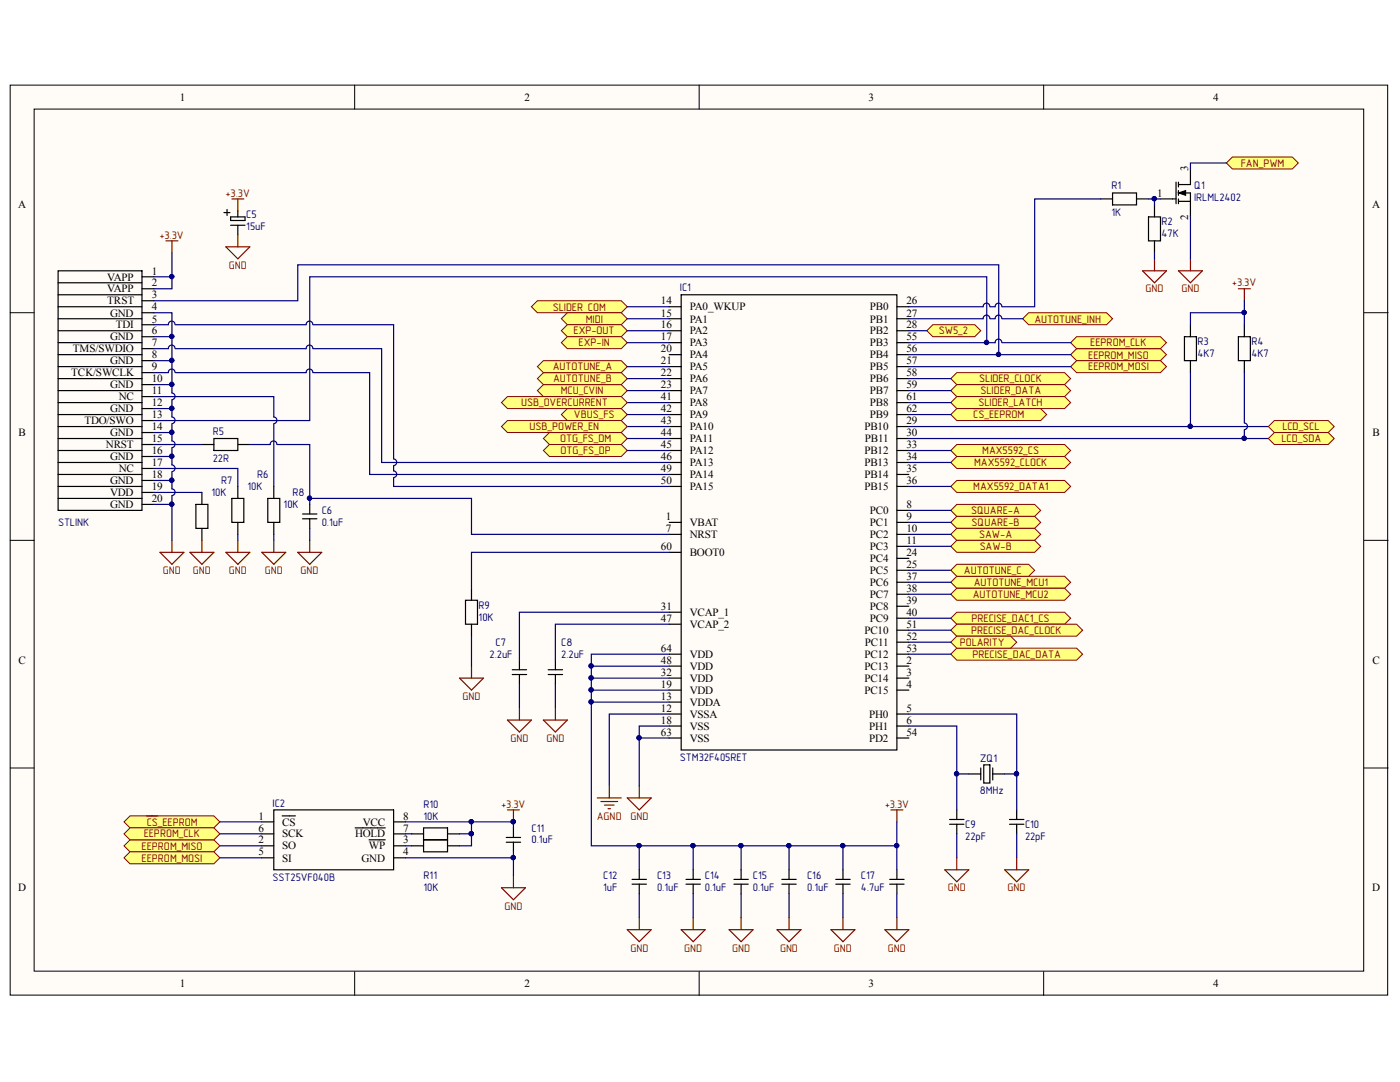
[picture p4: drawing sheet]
<svg xmlns="http://www.w3.org/2000/svg" width="279mm" height="216mm" viewBox="0 0 279 216" stroke-linecap="round" stroke-linejoin="round" font-family="sans-serif">
<g fill="#fffcf8" stroke="#000" stroke-width=".2">
<path d="M2 17h274.9v181.6h-274.9z"/>
<path d="M6.8 21.8h265.4v172h-265.4z"/>
</g>
<path d="M70.8 17v4.8M139.5 17v4.8M208.3 17v4.8M2 62.4h4.8M272.3 62.4h4.7M2 107.8h4.8M272.3 107.8h4.7M2 153.2h4.8M272.3 153.2h4.7M70.8 193.9v4.8M139.5 193.9v4.8M208.3 193.9v4.8" fill="none" stroke="#000" stroke-width=".2"/>
<g fill="none" stroke="#000" stroke-width=".24">
<path d="M135.9 58.8h43.1v90.9h-43.1zM133.6 61.2h2.3M133.6 63.6h2.3M133.6 66h2.3M133.6 68.4h2.3M133.6 70.8h2.3M133.6 73.2h2.3M133.6 75.6h2.3M133.6 77.9h2.3M179 61.2h2.4M179 63.6h2.4M179 66h2.4"/>
<path d="M179 68.4h2.4M179 70.8h2.4M179 73.2h2.4M179 75.6h2.4M179 77.9h2.4M133.6 85.1h2.3M133.6 87.5h2.3M133.6 89.9h2.3M133.6 92.3h2.3M133.6 94.7h2.3M133.6 97.1h2.3M133.6 80.3h2.3"/>
<path d="M133.6 82.7h2.3M179 85.1h2.4M179 87.5h2.4M179 89.9h2.4M179 92.3h2.4M179 94.7h2.4M179 97.1h2.4M179 80.3h2.4M179 82.7h2.4M92.9 119.8h2.4v4.8h-2.4zM94.1 117.4v2.4M133.6 104.2h2.3"/>
<path d="M133.6 106.6h2.3M133.6 110.2h2.3M179 104.2h2.4M179 106.6h2.4M179 101.8h2.4M179 109h2.4M179 111.4h2.4M179 113.8h2.4M179 116.2h2.4M179 118.6h2.4M94.1 124.6v2.3M102.2 134.6h2.9"/>
<path d="M102.2 133.6h2.9M103.7 131.7v1.9M103.7 134.6v1.9M109.4 134.6h2.9M109.4 133.6h2.9M110.8 131.7v1.9M110.8 134.6v1.9M133.6 132.9h2.3M133.6 135.3h2.3M133.6 137.7h2.3M133.6 122.2h2.3M133.6 124.6h2.3"/>
<path d="M133.6 130.5h2.3M179 132.9h2.4M179 135.3h2.4M179 137.7h2.4M179 121h2.4M179 123.4h2.4M179 125.7h2.4M179 128.1h2.4M179 130.5h2.4M133.6 142.5h2.3M133.6 144.9h2.3M133.6 140.1h2.3"/>
<path d="M133.6 147.3h2.3M179 142.5h2.4M179 144.9h2.4M179 147.3h2.4M193.3 154.4h2.4M195.7 153.2v2.4M196.3 152.6h1.2v3.7h-1.2zM198.1 154.4h2.4M198.1 153.2v2.4M126.1 176.4h2.9M126.1 175.5h2.9M127.6 173.6v1.9"/>
<path d="M127.6 176.4v1.9M136.9 176.4h2.9M136.9 175.5h2.9M138.3 173.6v1.9M138.3 176.4v1.9M146.5 176.4h2.8M146.5 175.5h2.8M147.9 173.6v1.9M147.9 176.4v1.9M156 176.4h2.9M156 175.5h2.9M157.5 173.6v1.9"/>
<path d="M157.5 176.4v1.9M166.8 176.4h2.9M166.8 175.5h2.9M168.2 173.6v1.9M168.2 176.4v1.9M177.6 176.4h2.8M177.6 175.5h2.8M179 173.6v1.9M179 176.4v1.9M189.5 164.5h2.9M189.5 163.5h2.9M190.9 161.6v1.9"/>
<path d="M190.9 164.5v1.9M201.5 164.5h2.8M201.5 163.5h2.8M202.9 161.6v1.9M202.9 164.5v1.9"/>
</g>
<g fill="none" stroke="#800000" stroke-width=".24">
<path d="M91.7 135.3h4.8l-2.4 2.4zM94.1 132.9v2.4M101.3 143.7h4.8l-2.4 2.4zM103.7 141.3v2.4M108.4 143.7h4.8l-2.4 2.4zM110.8 141.3v2.4M125.2 159.2h4.8l-2.4 2.4zM127.6 156.8v2.4M177.8 161.6h2.4M179 161.6v2.4M188.6 173.6h4.7l-2.4 2.3zM190.9 171.2v2.4"/>
<path d="M200.5 173.6h4.8l-2.4 2.3zM202.9 171.2v2.4M135.9 185.5h4.8l-2.4 2.4zM138.3 183.1v2.4M145.5 185.5h4.8l-2.4 2.4zM147.9 183.1v2.4M155.1 185.5h4.8l-2.4 2.4zM157.5 183.1v2.4M165.8 185.5h4.8l-2.4 2.4zM168.2 183.1v2.4M176.6 185.5h4.8l-2.4 2.4zM179 183.1v2.4"/>
</g>
<g fill="#ffff80" stroke="#800000" stroke-width=".2">
<path d="M189.8 75.6l1.1-1.2h21.6l1.2 1.2-1.2 1.1h-21.6z" fill-rule="evenodd"/>
<path d="M189.8 77.9l1.1-1.2h21.6l1.2 1.2-1.2 1.2h-21.6z" fill-rule="evenodd"/>
<path d="M189.8 80.3l1.1-1.2h21.6l1.2 1.2-1.2 1.2h-21.6z" fill-rule="evenodd"/>
<path d="M189.8 123.4l1.1-1.2h21.6l1.2 1.2-1.2 1.2h-21.6z" fill-rule="evenodd"/>
<path d="M189.8 130.5l1.1-1.2h24l1.2 1.2-1.2 1.2h-24z" fill-rule="evenodd"/>
<path d="M189.8 125.7l1.1-1.1h24l1.2 1.1-1.2 1.2h-24z" fill-rule="evenodd"/>
<path d="M189.8 89.9l1.1-1.2h21.6l1.2 1.2-1.2 1.2h-21.6z" fill-rule="evenodd"/>
<path d="M189.8 97.1l1.1-1.2h21.6l1.2 1.2-1.2 1.2h-21.6z" fill-rule="evenodd"/>
<path d="M189.8 92.3l1.1-1.2h21.6l1.2 1.2-1.2 1.2h-21.6z" fill-rule="evenodd"/>
<path d="M189.8 101.8l1.1-1.1h15.6l1.2 1.1-1.2 1.2h-15.6z" fill-rule="evenodd"/>
<path d="M189.8 104.2l1.1-1.2h15.6l1.2 1.2-1.2 1.2h-15.6z" fill-rule="evenodd"/>
<path d="M189.8 106.6l1.1-1.2h15.6l1.2 1.2-1.2 1.2h-15.6z" fill-rule="evenodd"/>
<path d="M189.8 109l1.1-1.2h15.6l1.2 1.2-1.2 1.2h-15.6z" fill-rule="evenodd"/>
<path d="M106.1 61.2l1.1-1.2h16.8l1.2 1.2-1.2 1.2h-16.8z" fill-rule="evenodd"/>
</g>
<g fill="none" stroke="#000" stroke-width=".24">
<path d="M52.2 164h2.4M52.2 168.8h2.4M52.2 171.2h2.4M52.2 166.4h2.4M54.6 161.6h24v12h-24zM56.3 162.8h2.6M70.9 165.2h6M73.7 167.6h3.2M78.6 164h2.3M78.6 168.8h2.3M78.6 171.2h2.3M78.6 166.4h2.3"/>
<path d="M82.1 168.8h2.4M82.1 166.4h2.4M84.5 165.2h4.8v2.4h-4.8zM84.5 167.6h4.8v2.4h-4.8zM89.3 168.8h2.4M89.3 166.4h2.4M101 168.1h2.9M101 167.1h2.9M102.5 165.2v1.9M102.5 168.1v1.9"/>
</g>
<path d="M101.3 161.6h2.4M102.5 161.6v2.4" fill="none" stroke="#800000" stroke-width=".24"/>
<circle cx="102.4" cy="163.9" r=".43" fill="#000080" stroke="#000080" stroke-width=".2"/>
<path d="M24.7 164l1.2-1.2h16.8l1.2 1.2-1.2 1.2h-16.8z" fill-rule="evenodd" fill="#ffff80" stroke="#800000" stroke-width=".2"/>
<path d="M29.2 162.8h2.3M100.1 177.1h4.8l-2.4 2.4zM102.5 174.8v2.3" fill="none" stroke="#800000" stroke-width=".24"/>
<g fill="#ffff80" stroke="#800000" stroke-width=".2">
<path d="M24.7 168.8l1.2-1.2h16.8l1.2 1.2-1.2 1.2h-16.8z" fill-rule="evenodd"/>
<path d="M24.7 171.2l1.2-1.2h16.8l1.2 1.2-1.2 1.2h-16.8z" fill-rule="evenodd"/>
<path d="M24.7 166.4l1.2-1.2h16.8l1.2 1.2-1.2 1.2h-16.8z" fill-rule="evenodd"/>
<path d="M213.7 70.8l1.2-1.2h16.7l1.2 1.2-1.2 1.2h-16.7z" fill-rule="evenodd"/>
<path d="M213.7 73.2l1.2-1.2h16.7l1.2 1.2-1.2 1.2h-16.7z" fill-rule="evenodd"/>
<path d="M213.7 68.4l1.2-1.2h16.7l1.2 1.2-1.2 1.2h-16.7z" fill-rule="evenodd"/>
<path d="M189.8 82.7l1.1-1.2h16.8l1.2 1.2-1.2 1.2h-16.8z" fill-rule="evenodd"/>
</g>
<path d="M194.2 81.5h2.3" fill="none" stroke="#800000" stroke-width=".24"/>
<g fill="#ffff80" stroke="#800000" stroke-width=".2">
<path d="M112 63.6l1.2-1.2h10.8l1.2 1.2-1.2 1.2h-10.8z" fill-rule="evenodd"/>
<path d="M112 82.7l1.2-1.2h10.8l1.2 1.2-1.2 1.2h-10.8z" fill-rule="evenodd"/>
<path d="M108.4 87.5l1.2-1.2h14.4l1.2 1.2-1.2 1.2h-14.4z" fill-rule="evenodd"/>
<path d="M108.4 89.9l1.2-1.2h14.4l1.2 1.2-1.2 1.2h-14.4z" fill-rule="evenodd"/>
</g>
<g fill="none" stroke="#000" stroke-width=".24">
<path d="M11.6 54h16.7v47.8h-16.7zM11.6 56.4h16.7M11.6 58.8h16.7M28.3 55.2h2.4M28.3 57.6h2.4M11.6 61.2h16.7M11.6 63.6h16.7M11.6 66h16.7M11.6 68.4h16.7M11.6 70.8h16.7M11.6 73.2h16.7M11.6 75.6h16.7"/>
<path d="M11.6 77.9h16.7M28.3 60h2.4M28.3 62.4h2.4M28.3 64.8h2.4M28.3 67.2h2.4M28.3 69.6h2.4M28.3 72h2.4M28.3 74.4h2.4M28.3 76.7h2.4M28.3 79.1h2.4M11.6 80.3h16.7M11.6 82.7h16.7"/>
<path d="M11.6 85.1h16.7M11.6 87.5h16.7M11.6 89.9h16.7M11.6 92.3h16.7M11.6 94.7h16.7M11.6 97.1h16.7M11.6 99.5h16.7M28.3 81.5h2.4M28.3 83.9h2.4M28.3 86.3h2.4M28.3 88.7h2.4M28.3 91.1h2.4"/>
<path d="M28.3 93.5h2.4M28.3 95.9h2.4M28.3 98.3h2.4M40.3 88.7h2.4M40.3 98.3v2.4M42.7 87.5h4.8v2.4h-4.8zM46.3 99.5h2.4v4.7h-2.4zM47.5 88.7h2.4M47.5 97.1v2.4M53.4 99.5h2.4v4.7h-2.4zM54.6 97.1v2.4M28.3 100.7h2.4"/>
<path d="M39.1 100.7h2.4v4.7h-2.4zM40.3 105.4v2.4M47.5 104.2v2.4M54.6 104.2v2.4M60.4 103.5h2.8M60.4 102.6h2.8M61.8 100.7v1.9M61.8 103.5v1.9"/>
</g>
<path d="M33.1 48.1h2.4M34.3 48.1v2.4M31.9 110.2h4.8l-2.4 2.4zM34.3 107.8v2.4M37.9 110.2h4.8l-2.4 2.4zM40.3 107.8v2.4M45.1 110.2h4.8l-2.4 2.4zM47.5 107.8v2.4M52.2 110.2h4.8l-2.4 2.4zM54.6 107.8v2.4M59.4 110.2h4.8l-2.4 2.4zM61.8 107.8v2.4" fill="none" stroke="#800000" stroke-width=".24"/>
<g fill="#ffff80" stroke="#800000" stroke-width=".2">
<path d="M112 66l1.2-1.2h10.8l1.2 1.2-1.2 1.2h-10.8z" fill-rule="evenodd"/>
<path d="M112 68.4l1.2-1.2h10.8l1.2 1.2-1.2 1.2h-10.8z" fill-rule="evenodd"/>
</g>
<path d="M46.3 39.7h2.4M47.5 39.7v2.4M45.1 49.3h4.8l-2.4 2.3zM47.5 46.9v2.4M247.1 57.6h2.4M248.3 57.6v2.4" fill="none" stroke="#800000" stroke-width=".24"/>
<path d="M44.7 42.4h1.2M45.3 41.8v1.2M46 45h2.9M46 43.3h2.9v.7h-2.9zM47.5 42.1v1.2M47.5 45v1.9M236.4 67.2h2.4v4.8h-2.4zM237.6 64.8v2.4M237.6 72v2.4M247.1 67.2h2.4v4.8h-2.4zM248.3 64.8v2.4M248.3 72v2.4" fill="none" stroke="#000" stroke-width=".24"/>
<g fill="#ffff80" stroke="#800000" stroke-width=".2">
<path d="M185 66l1.2-1.2h8.3l1.2 1.2-1.2 1.2h-8.3z" fill-rule="evenodd"/>
<path d="M107.2 77.9l1.2-1.2h15.6l1.2 1.2-1.2 1.2h-15.6z" fill-rule="evenodd"/>
<path d="M189.8 116.2l1.1-1.2h21.6l1.2 1.2-1.2 1.2h-21.6z" fill-rule="evenodd"/>
<path d="M189.8 118.6l1.1-1.2h21.6l1.2 1.2-1.2 1.2h-21.6z" fill-rule="evenodd"/>
</g>
<g fill="none" stroke="#000080" stroke-width=".24">
<path d="M30.7 55.2h3.6M34.3 50.5v7.1h-3.6M30.7 79.1h23.9v4.1a.67 .67 0 0 1 .7 .7 .67 .67 0 0 1-.7 .6M30.7 60h28.7v-7.2h139.9v18M30.7 62.4h3.6v16a.67 .67 0 0 1 .6 .7 .67 .67 0 0 1-.6 .7M30.7 76.7h3.6M30.7 72h3.6M30.7 67.2h3.6M34.3 79.9v3.3a.67 .67 0 0 1 .6 .7 .67 .67 0 0 1-.6 .6M34.9 69.6a.67 .67 0 0 0-.6-.7 .67 .67 0 0 0-.7 .7h-2.9M34.9 74.3a.67 .67 0 0 0-.6-.7 .67 .67 0 0 0-.7 .8h-2.9M34.9 64.8a.67 .67 0 0 0-.6-.7 .67 .67 0 0 0-.7 .7h-2.9"/>
<path d="M62.4 69.6a.67 .67 0 0 0-.6-.7 .67 .67 0 0 0-.7 .7h-26.1M62.4 74.3a.67 .67 0 0 0-.6-.7 .67 .67 0 0 0-.7 .8h-26.1M62.4 64.8a.67 .67 0 0 0-.6-.7 .67 .67 0 0 0-.7 .7h-26.1M62.5 69.6h13.7v22.7h57.4M62.5 74.4h11.3v20.3h59.8M62.5 64.8h16.1v26.8a.67 .67 0 0 1 .6 .6 .67 .67 0 0 1-.7 .7M125.2 61.2h8.4M125.2 63.6h8.4M125.2 66h8.4M125.2 68.4h8.4M125.2 77.9h8.4M181.4 70.8h32.3"/>
<path d="M181.4 75.6h8.4M181.4 77.9h8.4M181.4 73.2h32.3M196.9 68.4v-13.2h-135.1v28.7h-31.1M199.9 68.4a.67 .67 0 0 0-.6-.7 .67 .67 0 0 0-.7 .7h-17.2M200 68.4h13.7M237.6 74.4v10.7M248.3 60v4.8M248.3 74.4v10a.67 .67 0 0 1 .7 .7 .67 .67 0 0 1-.7 .6M30.7 93.5h16.8v3.6M30.7 95.9h3.6M30.7 91.1h3.6"/>
<path d="M30.7 86.3h3.6M30.7 81.5h3.6M30.7 98.3h9.6M30.7 88.7h9.6M34.3 84.6v3.4a.67 .67 0 0 1 .6 .7 .67 .67 0 0 1-.6 .6M34.3 89.4v3.4a.67 .67 0 0 1 .6 .6 .67 .67 0 0 1-.6 .7M34.3 94.2v3.3a.67 .67 0 0 1 .6 .7 .67 .67 0 0 1-.6 .7M34.3 99v8.8M54.6 84.6v12.5M55.3 88.7a.67 .67 0 0 0-.7-.7 .67 .67 0 0 0-.7 .7h-4M55.4 88.7h6.4v12M61.8 99.5h32.3v7.1h39.5"/>
<path d="M78.6 93v1a.67 .67 0 0 1 .6 .6 .67 .67 0 0 1-.7 .7M78.6 95.4v1.7h55M125.2 82.7h8.4M125.2 87.5h8.4M125.2 89.9h8.4M181.4 85.1h71.7M181.4 87.5h71.7M181.4 97.1h8.4M181.4 92.3h8.4M181.4 80.3h8.4M181.4 82.7h8.4M181.4 89.9h8.4"/>
<path d="M248.3 85.8v1.7M30.7 100.7h3.6M47.5 106.6v1.2M54.6 106.6v1.2M61.8 105.4v2.4M133.6 110.2h-39.5v7.2M181.4 101.8h8.4M181.4 104.2h8.4M181.4 106.6h8.4M181.4 109h8.4M181.4 116.2h8.4M181.4 118.6h8.4"/>
<path d="M94.1 126.9v6M103.7 136.5v4.8M110.8 136.5v4.8M118 132.9h15.6M118 135.3h15.6M118 137.7h15.6M133.6 122.2h-29.9v9.5M133.6 124.6h-22.8v7.1M133.6 130.5h-15.6v38.3h61M181.4 125.7h8.4M181.4 130.5h8.4M181.4 123.4h8.4"/>
<path d="M118 140.1h15.6M127.6 147.3h6M133.6 144.9h-6v11.9M133.6 142.5h-12v14.3M181.4 142.5h21.5v11.9M181.4 144.9h9.5v16.7M190.9 154.4h2.4M200.5 154.4h2.4M202.9 154.4v7.2M43.9 166.4h8.3M43.9 168.8h8.3M43.9 164h8.3"/>
<path d="M43.9 171.2h8.3M80.9 164h21.6v1.2M80.9 166.4h1.2M80.9 168.8h1.2M91.7 166.4h2.4M94.1 166.4v2.4h-2.4M94.1 164v2.4M102.5 170v1.2h-21.6M102.5 171.2v3.6M127.6 168.8v4.8M127.6 178.3v4.8M138.3 168.8v4.8"/>
<path d="M138.3 178.3v4.8M147.9 168.8v4.8M147.9 178.3v4.8M157.5 168.8v4.8M157.5 178.3v4.8M168.2 168.8v4.8M168.2 178.3v4.8M179 164v9.6M179 178.3v4.8M190.9 166.4v4.8M202.9 166.4v4.8"/>
</g>
<g fill="#000080" stroke="#000080" stroke-width=".2">
<circle cx="202.9" cy="154.4" r=".43"/>
<circle cx="190.9" cy="154.4" r=".43"/>
<circle cx="168.2" cy="168.7" r=".43"/>
<circle cx="157.4" cy="168.7" r=".43"/>
<circle cx="138.3" cy="168.7" r=".43"/>
<circle cx="127.5" cy="147.2" r=".43"/>
<circle cx="118" cy="132.9" r=".43"/>
<circle cx="118" cy="135.3" r=".43"/>
<circle cx="118" cy="137.7" r=".43"/>
<circle cx="118" cy="140" r=".43"/>
<circle cx="178.9" cy="168.7" r=".43"/>
<circle cx="127.5" cy="168.7" r=".43"/>
<circle cx="147.9" cy="168.7" r=".43"/>
<circle cx="94" cy="163.9" r=".43"/>
<circle cx="102.4" cy="163.9" r=".43"/>
<circle cx="94" cy="166.3" r=".43"/>
<circle cx="102.4" cy="171.1" r=".43"/>
<circle cx="34.3" cy="100.6" r=".43"/>
<circle cx="34.3" cy="95.8" r=".43"/>
<circle cx="34.3" cy="91" r=".43"/>
<circle cx="34.3" cy="86.3" r=".43"/>
<circle cx="34.3" cy="81.5" r=".43"/>
<circle cx="34.3" cy="76.7" r=".43"/>
<circle cx="34.3" cy="71.9" r=".43"/>
<circle cx="34.3" cy="67.1" r=".43"/>
<circle cx="196.9" cy="68.3" r=".43"/>
<circle cx="34.3" cy="55.2" r=".43"/>
<circle cx="199.3" cy="70.7" r=".43"/>
<circle cx="61.8" cy="99.4" r=".43"/>
<circle cx="237.5" cy="85.1" r=".43"/>
<circle cx="248.3" cy="87.5" r=".43"/>
<circle cx="248.3" cy="62.4" r=".43"/>
</g>
<path d="M231.6 39.7h3.1M234.7 36.3v4.4M235.2 38.5h2.4v4.8M235.2 36.3v1M235.2 38v1M235.2 39.7v1M237.6 33.7v3.1h-2.4M235.2 40.2h2.4" fill="none" stroke="#000" stroke-width=".24"/>
<path d="M235.2 38.5l1.4-.5v1z" fill="#000"/>
<path d="M235.2 38.5l1.4-.5v1z" fill="none" stroke="#000" stroke-width=".2"/>
<path d="M244.8 32.5l1.1-1.2h12l1.2 1.2-1.2 1.2h-12z" fill-rule="evenodd" fill="#ffff80" stroke="#800000" stroke-width=".2"/>
<path d="M219.6 39.7h2.4M222 38.5h4.8v2.4h-4.8zM226.8 39.7h2.4M229.2 43.3h2.4v4.8h-2.4zM230.4 40.9v2.4M230.4 48.1v2.4" fill="none" stroke="#000" stroke-width=".24"/>
<path d="M228 54h4.8l-2.4 2.4zM230.4 51.6v2.4M235.2 54h4.8l-2.4 2.4zM237.6 51.6v2.4" fill="none" stroke="#800000" stroke-width=".24"/>
<path d="M219.6 39.7h-13.1v21.5h-6.5M229.2 39.7h2.4M230.4 39.7v1.2M244.8 32.5h-7.2v1.2M230.4 50.5v1.1M237.6 43.3v8.3M197.5 61.2a.67 .67 0 0 0-.6-.7 .67 .67 0 0 0-.7 .7h-14.8M199.9 61.2a.67 .67 0 0 0-.6-.7 .67 .67 0 0 0-.7 .7h-1" fill="none" stroke="#000080" stroke-width=".24"/>
<circle cx="230.4" cy="39.6" r=".43" fill="#000080" stroke="#000080" stroke-width=".2"/>
<g fill="#ffff80" stroke="#800000" stroke-width=".2">
<path d="M253.1 85.1l1.2-1.2h10.8l1.2 1.2-1.2 1.2h-10.8z" fill-rule="evenodd"/>
<path d="M253.1 87.5l1.2-1.2h10.8l1.2 1.2-1.2 1.2h-10.8z" fill-rule="evenodd"/>
</g>
<path d="M181.4 66h3.6M248.3 62.4h-10.7v2.4M125.2 85.1h8.4M125.2 80.3h8.4M181.4 113.8h8.4" fill="none" stroke="#000080" stroke-width=".24"/>
<circle cx="248.3" cy="62.4" r=".43" fill="#000080" stroke="#000080" stroke-width=".2"/>
<g fill="#ffff80" stroke="#800000" stroke-width=".2">
<path d="M107.2 75.6l1.2-1.2h15.6l1.2 1.2-1.2 1.1h-15.6z" fill-rule="evenodd"/>
<path d="M107.2 73.2l1.2-1.2h15.6l1.2 1.2-1.2 1.2h-15.6z" fill-rule="evenodd"/>
<path d="M189.8 113.8l1.1-1.2h14.4l1.2 1.2-1.2 1.2h-14.4z" fill-rule="evenodd"/>
<path d="M204.1 63.6l1.2-1.2h15.5l1.2 1.2-1.2 1.2h-15.5z" fill-rule="evenodd"/>
</g>
<path d="M125.2 73.2h8.4M125.2 75.6h8.4M197.5 63.6a.67 .67 0 0 0-.6-.7 .67 .67 0 0 0-.7 .7h-14.8M199.9 63.6a.67 .67 0 0 0-.6-.7 .67 .67 0 0 0-.7 .7h-1M200 63.6h4.1" fill="none" stroke="#000080" stroke-width=".24"/>
<g fill="#ffff80" stroke="#800000" stroke-width=".2">
<path d="M100.1 85.1l1.2-1.2h22.7l1.2 1.2-1.2 1.2h-22.7z" fill-rule="evenodd"/>
<path d="M100.1 80.3l1.2-1.2h22.7l1.2 1.2-1.2 1.2h-22.7z" fill-rule="evenodd"/>
</g>
<path d="M119.2 159.2h4.8M119.9 159.9h3.4M121.6 156.8v2.4M120.6 160.6h2M121.4 161.4h.4M125.2 185.5h4.8l-2.4 2.4zM127.6 183.1v2.4" fill="none" stroke="#800000" stroke-width=".24"/>
<path d="M189.8 128.1l1.1-1.2h10.8l1.2 1.2-1.2 1.2h-10.8z" fill-rule="evenodd" fill="#ffff80" stroke="#800000" stroke-width=".2"/>
<path d="M181.4 128.1h8.4" fill="none" stroke="#000080" stroke-width=".24"/>
<g font-size="2.2">
<text x="35.9" y="20.1">1</text>
<text x="104.7" y="20.1">2</text>
<text x="173.4" y="20.1">3</text>
<text x="242.1" y="20.1">4</text>
<text x="237.1" y="34.2" transform="rotate(-90 237.1 34.2)">3</text>
<text x="3.6" y="41.6">A</text>
<text x="231" y="39.2">1</text>
<text x="273.9" y="41.6">A</text>
<text x="237.1" y="43.9" transform="rotate(-90 237.1 43.9)">2</text>
<text x="21.4" y="56">VAPP</text>
<text x="21.4" y="58.3">VAPP</text>
<text x="30.3" y="54.8">1</text>
<text x="30.3" y="57.2">2</text>
<text x="30.3" y="59.5">3</text>
<text x="21.4" y="60.7">TRST</text>
<text x="22" y="63.2">GND</text>
<text x="23.1" y="65.5">TDI</text>
<text x="30.3" y="61.9">4</text>
<text x="30.3" y="64.4">5</text>
<text x="131.9" y="60.7">14</text>
<text x="131.9" y="63.2">15</text>
<text x="131.9" y="65.5">16</text>
<text x="137.6" y="61.9">PA0_WKUP</text>
<text x="137.6" y="64.4">PA1</text>
<text x="173.6" y="61.9">PB0</text>
<text x="173.6" y="64.4">PB1</text>
<text x="180.9" y="60.7">26</text>
<text x="180.9" y="63.2">27</text>
<text x="180.9" y="65.5">28</text>
<text x="14.6" y="70.3">TMS/SWDIO</text>
<text x="22" y="67.9">GND</text>
<text x="30.3" y="66.7">6</text>
<text x="30.3" y="69.1">7</text>
<text x="30.3" y="71.5">8</text>
<text x="131.9" y="67.9">17</text>
<text x="131.9" y="70.3">20</text>
<text x="137.6" y="66.7">PA2</text>
<text x="137.6" y="69.1">PA3</text>
<text x="137.6" y="71.5">PA4</text>
<text x="173.6" y="66.7">PB2</text>
<text x="173.6" y="69.1">PB3</text>
<text x="173.6" y="71.5">PB4</text>
<text x="180.9" y="67.9">55</text>
<text x="180.9" y="70.3">56</text>
<text x="14.2" y="75.1">TCK/SWCLK</text>
<text x="22" y="72.7">GND</text>
<text x="22" y="77.5">GND</text>
<text x="30.3" y="73.9">9</text>
<text x="30.3" y="76.3">10</text>
<text x="131.9" y="72.7">21</text>
<text x="131.9" y="75.1">22</text>
<text x="131.9" y="77.5">23</text>
<text x="137.6" y="73.9">PA5</text>
<text x="137.6" y="76.3">PA6</text>
<text x="173.6" y="73.9">PB5</text>
<text x="173.6" y="76.3">PB6</text>
<text x="180.9" y="72.7">57</text>
<text x="180.9" y="75.1">58</text>
<text x="180.9" y="77.5">59</text>
<text x="22" y="82.3">GND</text>
<text x="23.7" y="79.8">NC</text>
<text x="30.3" y="78.6">11</text>
<text x="30.3" y="81.1">12</text>
<text x="30.3" y="83.5">13</text>
<text x="131.9" y="79.8">41</text>
<text x="131.9" y="82.3">42</text>
<text x="137.6" y="78.6">PA7</text>
<text x="137.6" y="81.1">PA8</text>
<text x="137.6" y="83.5">PA9</text>
<text x="173.6" y="78.6">PB7</text>
<text x="173.6" y="81.1">PB8</text>
<text x="173.6" y="83.5">PB9</text>
<text x="180.9" y="79.8">61</text>
<text x="180.9" y="82.3">62</text>
<text x="3.7" y="87">B</text>
<text x="16.8" y="84.7">TDO/SWO</text>
<text x="21.2" y="89.4">NRST</text>
<text x="22" y="87">GND</text>
<text x="30.3" y="85.8">14</text>
<text x="30.3" y="88.2">15</text>
<text x="131.9" y="84.7">43</text>
<text x="131.9" y="87">44</text>
<text x="131.9" y="89.4">45</text>
<text x="137.6" y="85.8">PA10</text>
<text x="137.6" y="88.2">PA11</text>
<text x="172.5" y="85.8">PB10</text>
<text x="172.6" y="88.2">PB11</text>
<text x="180.9" y="84.7">29</text>
<text x="180.9" y="87">30</text>
<text x="180.9" y="89.4">33</text>
<text x="273.9" y="87">B</text>
<text x="22" y="91.8">GND</text>
<text x="23.7" y="94.2">NC</text>
<text x="30.3" y="90.7">16</text>
<text x="30.3" y="93">17</text>
<text x="30.3" y="95.4">18</text>
<text x="131.9" y="91.8">46</text>
<text x="131.9" y="94.2">49</text>
<text x="137.6" y="90.7">PA12</text>
<text x="137.6" y="93">PA13</text>
<text x="137.6" y="95.4">PA14</text>
<text x="172.5" y="90.7">PB12</text>
<text x="172.5" y="93">PB13</text>
<text x="172.5" y="95.4">PB14</text>
<text x="180.9" y="91.8">34</text>
<text x="180.9" y="94.2">35</text>
<text x="22" y="96.6">GND</text>
<text x="22" y="99">VDD</text>
<text x="22" y="101.4">GND</text>
<text x="30.3" y="97.8">19</text>
<text x="30.3" y="100.2">20</text>
<text x="131.9" y="96.6">50</text>
<text x="137.6" y="97.8">PA15</text>
<text x="172.5" y="97.8">PB15</text>
<text x="180.9" y="101.4">8</text>
<text x="180.9" y="96.6">36</text>
<text x="132.9" y="103.8">1</text>
<text x="132.9" y="106.1">7</text>
<text x="137.6" y="104.9">VBAT</text>
<text x="137.6" y="107.3">NRST</text>
<text x="173.6" y="102.6">PC0</text>
<text x="173.6" y="104.9">PC1</text>
<text x="173.6" y="107.3">PC2</text>
<text x="180.9" y="103.8">9</text>
<text x="180.9" y="106.1">10</text>
<text x="131.9" y="109.8">60</text>
<text x="137.6" y="111">BOOT0</text>
<text x="173.6" y="109.8">PC3</text>
<text x="173.6" y="112.1">PC4</text>
<text x="180.9" y="108.6">11</text>
<text x="180.9" y="111">24</text>
<text x="180.9" y="113.3">25</text>
<text x="173.6" y="114.5">PC5</text>
<text x="173.6" y="116.9">PC6</text>
<text x="173.6" y="119.3">PC7</text>
<text x="180.9" y="115.7">37</text>
<text x="180.9" y="118.1">38</text>
<text x="131.9" y="121.7">31</text>
<text x="131.9" y="124.1">47</text>
<text x="137.6" y="122.9">VCAP_1</text>
<text x="137.6" y="125.2">VCAP_2</text>
<text x="173.6" y="121.7">PC8</text>
<text x="173.6" y="124.1">PC9</text>
<text x="180.9" y="120.5">39</text>
<text x="180.9" y="122.9">40</text>
<text x="180.9" y="125.2">51</text>
<text x="131.9" y="130.1">64</text>
<text x="137.6" y="131.3">VDD</text>
<text x="172.5" y="126.5">PC10</text>
<text x="172.5" y="131.3">PC12</text>
<text x="172.6" y="128.9">PC11</text>
<text x="180.9" y="127.7">52</text>
<text x="180.9" y="130.1">53</text>
<text x="3.7" y="132.4">C</text>
<text x="131.9" y="137.3">19</text>
<text x="131.9" y="134.8">32</text>
<text x="131.9" y="132.4">48</text>
<text x="137.6" y="136.1">VDD</text>
<text x="137.6" y="133.6">VDD</text>
<text x="172.5" y="133.6">PC13</text>
<text x="172.5" y="136.1">PC14</text>
<text x="180.9" y="132.4">2</text>
<text x="180.9" y="134.8">3</text>
<text x="180.9" y="137.3">4</text>
<text x="273.9" y="132.4">C</text>
<text x="131.9" y="142">12</text>
<text x="131.9" y="139.6">13</text>
<text x="137.6" y="143.2">VSSA</text>
<text x="137.6" y="140.8">VDDA</text>
<text x="137.6" y="138.4">VDD</text>
<text x="172.5" y="138.4">PC15</text>
<text x="173.4" y="143.2">PH0</text>
<text x="180.9" y="142">5</text>
<text x="131.9" y="144.4">18</text>
<text x="131.9" y="146.8">63</text>
<text x="137.6" y="145.6">VSS</text>
<text x="137.6" y="148">VSS</text>
<text x="173.4" y="145.6">PH1</text>
<text x="173.4" y="148">PD2</text>
<text x="180.9" y="144.4">6</text>
<text x="180.9" y="146.8">54</text>
<text x="51.6" y="163.6">1</text>
<text x="51.6" y="165.9">6</text>
<text x="56.3" y="164.7">CS</text>
<text x="56.3" y="167.1">SCK</text>
<text x="70.9" y="167.1">HOLD</text>
<text x="72.4" y="164.7">VCC</text>
<text x="80.5" y="165.9">7</text>
<text x="80.5" y="163.6">8</text>
<text x="51.6" y="168.3">2</text>
<text x="51.6" y="170.7">5</text>
<text x="56.3" y="169.5">SO</text>
<text x="56.3" y="171.9">SI</text>
<text x="72.2" y="171.9">GND</text>
<text x="73.6" y="169.5">WP</text>
<text x="80.5" y="168.3">3</text>
<text x="80.5" y="170.7">4</text>
<text x="3.6" y="177.9">D</text>
<text x="273.9" y="177.9">D</text>
<text x="35.9" y="197">1</text>
<text x="104.7" y="197">2</text>
<text x="173.4" y="197">3</text>
<text x="242.1" y="197">4</text>
</g>
<g font-size="2.2" fill="#800000">
<text x="247.6" y="33.2">FAN_PWM</text>
<text x="45" y="39.2">a3.3V</text>
<text x="31.8" y="47.6">a3.3V</text>
<text x="45.7" y="53.6">GND</text>
<text x="228.6" y="58.3">GND</text>
<text x="235.8" y="58.3">GND</text>
<text x="245.9" y="57.2">a3.3V</text>
<text x="110.3" y="62">SLIDER COM</text>
<text x="116.9" y="64.4">MIDI</text>
<text x="206.4" y="64.4">AUTOTUNE_INH</text>
<text x="114.5" y="66.7">EXP-OUT</text>
<text x="115.5" y="69.1">EXP-IN</text>
<text x="187.4" y="66.7">SW5_2</text>
<text x="217.2" y="71.5">EEPROM_MISO</text>
<text x="217.6" y="69.1">EEPROM_CLK</text>
<text x="110.3" y="73.9">AUTOTUNE_A</text>
<text x="110.4" y="76.3">AUTOTUNE_B</text>
<text x="195.4" y="76.3">SLIDER_CLOCK</text>
<text x="217.2" y="73.9">EEPROM_MOSI</text>
<text x="104" y="81.1">USB_OVERCURRENT</text>
<text x="111.9" y="78.6">MCU_CVIN</text>
<text x="114.6" y="83.5">VBUS_FS</text>
<text x="194.2" y="83.5">CS_EEPROM</text>
<text x="195.3" y="81.1">SLIDER_LATCH</text>
<text x="195.7" y="78.6">SLIDER_DATA</text>
<text x="105.7" y="85.8">USB_POWER_EN</text>
<text x="111.8" y="88.3">OTG_FS_DM</text>
<text x="255.8" y="88.3">LCD_SDA</text>
<text x="255.9" y="85.8">LCD_SCL</text>
<text x="111.8" y="90.7">OTG_FS_DP</text>
<text x="194.4" y="93">MAX5592_CLOCK</text>
<text x="196" y="90.7">MAX5592_CS</text>
<text x="194.2" y="97.8">MAX5592_DATA1</text>
<text x="193.8" y="102.6">SQUARE-A</text>
<text x="193.9" y="104.9">SQUARE-B</text>
<text x="195.4" y="107.4">SAW-A</text>
<text x="195.5" y="109.8">SAW-B</text>
<text x="32.5" y="114.5">GND</text>
<text x="38.5" y="114.5">GND</text>
<text x="45.7" y="114.5">GND</text>
<text x="52.9" y="114.5">GND</text>
<text x="60" y="114.5">GND</text>
<text x="192.4" y="114.5">AUTOTUNE_C</text>
<text x="194.2" y="119.3">AUTOTUNE_MCU2</text>
<text x="194.3" y="117">AUTOTUNE_MCU1</text>
<text x="193.9" y="124.1">PRECISE_DAC1_CS</text>
<text x="191.5" y="128.9">POLARITY</text>
<text x="193.8" y="126.5">PRECISE_DAC_CLOCK</text>
<text x="194.1" y="131.3">PRECISE_DAC_DATA</text>
<text x="92.3" y="139.6">GND</text>
<text x="101.9" y="148">GND</text>
<text x="109.1" y="148">GND</text>
<text x="100" y="161.2">a3.3V</text>
<text x="176.6" y="161.2">a3.3V</text>
<text x="28.7" y="167.1">EEPROM_CLK</text>
<text x="29.3" y="164.7">CS_EEPROM</text>
<text x="119.1" y="163.6">AGND</text>
<text x="125.8" y="163.6">GND</text>
<text x="28.3" y="169.6">EEPROM_MISO</text>
<text x="28.3" y="171.9">EEPROM_MOSI</text>
<text x="189.2" y="177.9">GND</text>
<text x="201.1" y="177.9">GND</text>
<text x="100.7" y="181.5">GND</text>
<text x="125.8" y="189.9">GND</text>
<text x="136.5" y="189.9">GND</text>
<text x="146.1" y="189.9">GND</text>
<text x="155.7" y="189.9">GND</text>
<text x="166.4" y="189.9">GND</text>
<text x="177.2" y="189.9">GND</text>
</g>
<g font-size="2.2" fill="#000080">
<text x="221.8" y="37.8">R1</text>
<text x="238.3" y="37.8">Q1</text>
<text x="238.3" y="40.2">IRLML2402</text>
<text x="49.2" y="45.9">15uF</text>
<text x="49.2" y="43.5">C5</text>
<text x="221.8" y="43">1K</text>
<text x="231.8" y="47.4">47K</text>
<text x="231.8" y="45">R2</text>
<text x="135.7" y="58.1">IC1</text>
<text x="239" y="71.3">4K7</text>
<text x="239" y="68.9">R3</text>
<text x="249.7" y="71.3">4K7</text>
<text x="249.7" y="68.9">R4</text>
<text x="42.5" y="86.9">R5</text>
<text x="42.5" y="92.1">22R</text>
<text x="51.4" y="95.4">R6</text>
<text x="42.2" y="99">10K</text>
<text x="44.2" y="96.6">R7</text>
<text x="49.4" y="97.8">10K</text>
<text x="56.6" y="101.4">10K</text>
<text x="58.4" y="99">R8</text>
<text x="11.6" y="104.9">STLINK</text>
<text x="64.2" y="104.9">0.1uF</text>
<text x="64.2" y="102.6">C6</text>
<text x="95.5" y="123.9">10K</text>
<text x="95.5" y="121.4">R9</text>
<text x="97.7" y="131.3">2.2uF</text>
<text x="98.9" y="128.9">C7</text>
<text x="112" y="131.3">2.2uF</text>
<text x="112" y="128.9">C8</text>
<text x="135.7" y="151.8">STM32F405RET</text>
<text x="195.5" y="152">ZQ1</text>
<text x="54.4" y="160.9">IC2</text>
<text x="84.5" y="161.2">R10</text>
<text x="195.5" y="158.4">8MHz</text>
<text x="84.5" y="163.6">10K</text>
<text x="106.1" y="165.9">C11</text>
<text x="192.6" y="167.6">22pF</text>
<text x="192.6" y="165.3">C9</text>
<text x="204.6" y="167.6">22pF</text>
<text x="204.6" y="165.3">C10</text>
<text x="106.1" y="168.3">0.1uF</text>
<text x="54.4" y="175.7">SST25VF040B</text>
<text x="84.5" y="177.9">10K</text>
<text x="84.5" y="175.5">R11</text>
<text x="120.4" y="177.9">1uF</text>
<text x="120.4" y="175.5">C12</text>
<text x="131.1" y="177.9">0.1uF</text>
<text x="131.1" y="175.5">C13</text>
<text x="140.7" y="177.9">0.1uF</text>
<text x="140.7" y="175.5">C14</text>
<text x="150.3" y="177.9">0.1uF</text>
<text x="150.3" y="175.5">C15</text>
<text x="161.1" y="177.9">0.1uF</text>
<text x="161.1" y="175.5">C16</text>
<text x="171.8" y="177.9">4.7uF</text>
<text x="171.8" y="175.5">C17</text>
</g>
</svg>
